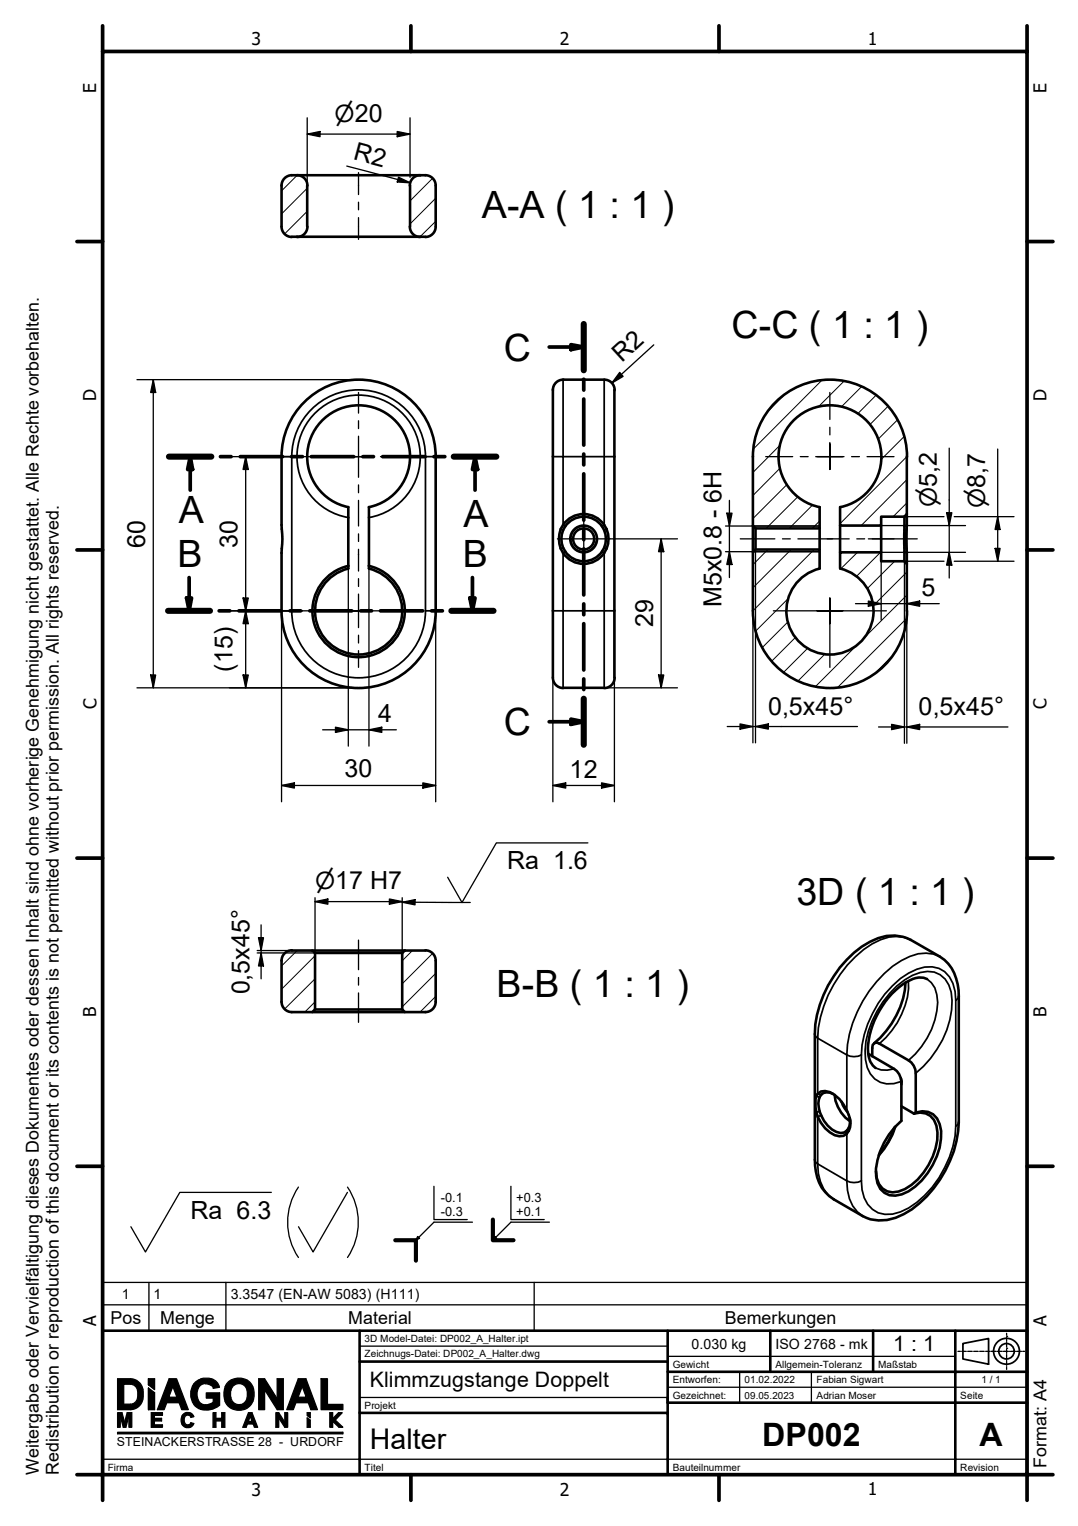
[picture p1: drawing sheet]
<svg xmlns="http://www.w3.org/2000/svg" width="210mm" height="297mm" viewBox="0 0 210 297" stroke-linecap="round" stroke-linejoin="round" font-family="sans-serif">
<!-- layer: Hatch (ISO) -->
<g fill="none" stroke="#000" stroke-width=".19">
<path d="M57.9 34.1l-3.1 3.1M59.8 36.6l-5 5M84.2 34.7l-4.4 4.4M84.8 38.6l-5 5M59.8 41.1l-4.4 4.4M84.8 43.1l-3 3M152.7 76.9l-3.2 3.2M160.1 74l-13.4 13.4M164.3 74.2l-5 5M167.8 75.3l-4 3.9M170.6 76.9l-3.6 3.6M172.9 79.1l-3.5 3.6"/>
<path d="M151.8 86.7l-5.2 5.3M151.9 91.1l-5.3 5.4M153.2 94.3l-6.6 6.7M155.4 96.7l-6.2 6.2M158.2 98.3l-4.5 4.6M174.8 81.7l-3.9 3.8M176 85l-4.5 4.5M176.6 97.9l-2.7 2.7M176.6 88.9l-13 13M176.6 93.4l-8.9 8.9M149.5 107l-2.9 2.9M153.5 116.5l-6.3 6.3"/>
<path d="M154.1 107l-7.5 7.4M158.5 107l-11.9 11.9M159.6 110.4l-.4 .4M159.6 101.4l-1.4 1.5M167 107.5l-3.3 3.2M171.4 107.5l-4.6 4.7M174.2 109.2l-5.3 5.4M176.6 115.9l-8.4 8.3M176.6 111.4l-6.6 6.6M153.4 121.1l-5 5M154.9 124.1l-4.6 4.6M157.3 126.2l-4.7 4.6"/>
<path d="M160.7 127.3l-5.3 5.2M166.9 125.5l-8.1 8.1M173.7 127.7l-3.2 3.2M176.4 120.5l-13.3 13.3M57.9 185l-3.1 3M61.3 195l-1.9 2M61.3 190.5l-5.9 5.9M61.3 186l-6.5 6.6M80.3 185l-2 2M84.2 185.6l-5.9 5.9M84.8 194l-3 3M84.8 189.5l-6.5 6.5"/>
</g>
<!-- layer: Visible (ISO) -->
<g fill="none" stroke="#000" stroke-width=".51">
<path d="M56.8 34.1h26M56.8 34.1a2.01 2.01 0 0 0-2 2v8a2.01 2.01 0 0 0 2 2M57.8 34.1a2.01 2.01 0 0 1 2.1 2M59.8 36.1v8M79.8 36.1v8M81.8 34.1a2.01 2.01 0 0 0-2 2M82.8 34.1a2.01 2.01 0 0 1 2 2v8a2.01 2.01 0 0 1-2 2M56.8 46.1h26M59.9 44.1a2.01 2.01 0 0 1-2.1 2M79.8 44.1a2.01 2.01 0 0 0 2 2M59.2 78.3a15 15 0 0 1 16.4-3.3 15 15 0 0 1 9.2 13.9v30a15 15 0 0 1-15 15 15 15 0 0 1-15-15v-11.3l.2-2.7-.2-2.7v-13.3a15 15 0 0 1 4.4-10.6zM109.6 73.9h8.1a1.94 1.94 0 0 1 1.9 2l.1 56a2.01 2.01 0 0 1-2 2"/>
<path d="M109.7 73.9a2.01 2.01 0 0 0-2 2v56a2.01 2.01 0 0 0 2 2M163.6 98.7v3.6h8v-1.7h4.5M176.6 88.9v11.2l-.5 .5M176.6 88.9a15 15 0 0 0-15-15 15 15 0 0 0-15 15v13.4l.5 .6h12.5v-4.2a10 10 0 0 1-6.3-15.4 10 10 0 0 1 16.7 0 10 10 0 0 1-6.4 15.4M67.8 110.6v-11.9a10 10 0 0 1-6.3-15.4 10 10 0 0 1 16.6 0 10 10 0 0 1-6.3 15.4v11.9M67.8 110.2a9 9 0 0 0-5.4 13.8 9 9 0 0 0 14.9 0 9 9 0 0 0-5.5-13.8M67.8 110.7a8.5 8.5 0 0 0-5 13 8.5 8.5 0 0 0 14 0 8.5 8.5 0 0 0-5-13M110.1 107.4a4.3 4.3 0 0 0 7.1 0M110.1 102.5a4.3 4.3 0 0 1 7.1 0M110.1 102.4a4.3 4.3 0 0 0 0 4.9M117.2 102.4a4.3 4.3 0 0 1 0 4.9M146.6 102.3v5.2"/>
<path d="M147.1 102.9v4.1M159.6 110.6v-3.6h-12.5l-.5 .5v11.4a15 15 0 0 0 15 15 15 15 0 0 0 15-15M159.6 102.9v4.1M159.6 110.7a8.5 8.5 0 0 0-5 13 8.5 8.5 0 0 0 14 0 8.5 8.5 0 0 0-5-13M163.6 110.6v-3.1h8v1.7h4.5l.5 .6v9.1M163.6 102.3v5.2M171.6 102.3v5.2M176.1 100.6v8.6M176.6 100.1l-.2 4.8 .2 4.9M109.6 133.9h8M54.8 187v8a2.01 2.01 0 0 0 2 2M56.8 185h4l.5 .5"/>
<path d="M56.8 185a2.01 2.01 0 0 0-2 2M60.8 185h22M60.8 197h18M61.3 185.5v11l-.5 .5h-4M61.3 185.5h17M61.3 196.5h17M78.8 185l-.5 .5v11l.5 .5h4M82.8 185a2.01 2.01 0 0 1 2 2M84.8 187v8a2.01 2.01 0 0 1-2 2M164.9 186.8a14.9 14.9 0 0 1 7.7-4.6 7.4 7.4 0 0 1 4.7 .8l5.7 3.2a8.6 8.6 0 0 1 3.7 7.7v24.5a22.1 22.1 0 0 1-10.7 17.9 8.2 8.2 0 0 1-8 .4l-5.7-3.2a8.4 8.4 0 0 1-3.6-7.8v-24.4a22.1 22.1 0 0 1 6.2-14.5zM176.3 191.2a17 17 0 0 1-6.1 11.9M180.5 190.6a4.2 4.2 0 0 0-4 .6 16.6 16.6 0 0 0-7.5 13.7 4.3 4.3 0 0 0 1.5 3"/>
<path d="M159.2 212.9a2.42 2.42 0 0 1 3.3 .2 8.5 8.5 0 0 1 3.1 5.6 2.16 2.16 0 0 1-3.1 2.3 6.7 6.7 0 0 1-3.5-7.6zM162.2 212.9a1.72 1.72 0 0 0-2.8 1.2 6.4 6.4 0 0 0 3.5 6.2 1.79 1.79 0 0 0 2.6-1.6l-.1-1.1M162.5 213.1a7 7 0 0 0 3 5.2M163.9 214.4l.2 .8 .9 1.2M169.1 205.1l5 3a3.1 3.1 0 0 1 1.4 2.4v7.7a14.6 14.6 0 0 0-4.9 9.3 5 5 0 0 0 1.6 4.7 4.4 4.4 0 0 0 4.7-.3 14 14 0 0 0 6.4-11.7 3.7 3.7 0 0 0-3.7-3.9l-1.3 .3M169.8 205.6l.1-2.2 .4-.3 .4-.2 6.2 3.5a2.95 2.95 0 0 1 1.4 2.5v7.7M174.2 219.5a14.6 14.6 0 0 1-3 5.2M174.3 219.3a15.4 15.4 0 0 1-3.2 5.6M175.4 209.9l.1 1.2M175.5 215.3l2.5 1.5M178 216.8a3.2 3.2 0 0 1 4.3 2.3 12 12 0 0 1-3.6 10.5 7.4 7.4 0 0 1-4.9 2.5 3.2 3.2 0 0 1-3.1-2.8l-.1-1.3M178.3 216.6l-.3 .2"/>
<circle cx="113.6" cy="104.9" r="4.9"/>
<circle cx="113.6" cy="104.9" r="2.05"/>
<circle cx="113.6" cy="104.9" r="2.6"/>
</g>
<!-- layer: Visible Narrow (ISO) -->
<g fill="none" stroke="#000" stroke-width=".34">
<path d="M109.6 73.9v15h8v-15M54.8 88.9h2v30h-2M56.8 88.9a13 13 0 0 1 13-13 13 13 0 0 1 13 13M84.8 88.9h-2v30M107.7 88.9h1.9v13.3l.5 .2M119.6 88.9h-2v13.3l-.4 .2M56.8 118.9a13 13 0 0 0 13 13 13 13 0 0 0 13-13M67.8 100.7a12 12 0 0 1-8-18.4 12 12 0 0 1 20.1 0 12 12 0 0 1-8.1 18.4M82.8 118.9h2M107.7 118.9h9.9v15M109.2 103l.4 .2M109.6 106.6l-.4 .2"/>
<path d="M110.1 107.3l-.5 .3v26.3M114.1 102.4a2.52 2.52 0 0 0-2.9 2.1 2.52 2.52 0 0 0 2 2.9 2.52 2.52 0 0 0 2.9-2.1M117.2 107.3l.4 .3v11.3h2M117.6 106.6l.5 .2M118.1 103l-.5 .2M146.6 102.4h13M146.6 107.4h13M176.9 191a14.9 14.9 0 0 1-4.4 11l-1.3 1.1M177.3 183a6.8 6.8 0 0 0-5.8-.1 21.8 21.8 0 0 0-11.1 13l-.6 2.1-.5 2.1-.1 2M180.5 190.6a5 5 0 0 1 2.1 4.5 15.7 15.7 0 0 1-5.7 11.3M183 186.2a6.8 6.8 0 0 0-5.8 0 20.7 20.7 0 0 0-10.3 10.8 20.2 20.2 0 0 0-2 8.3M186.1 194.7a6.9 6.9 0 0 0-2.2-5.6 5.5 5.5 0 0 0-5.4-.4 18.4 18.4 0 0 0-9.5 10.6l-.7 2.1-.4 2-.2 1.9"/>
<path d="M186.1 194.7v24.5M186.7 193.9l-.2 .4-.4 .4M158.7 201.3l.1 .4 .4 .4M159 213.4l.6 .2M159.2 202.1v10.8l.7 .2M159.2 202.1l5.7 3.2M159.6 216.4l-.6 .1M159.9 217.1l-.7 .3v9.2M164.9 205.3a3.1 3.1 0 0 0 2.8 0M164.9 205.3v10.9M165.2 219.6l.1 .5M167.7 205.3v24.6"/>
<path d="M170.5 207.9l1.1 .4h1.2l1.3-.2M178.3 208.9a18.6 18.6 0 0 0 7.1-14.1 5.5 5.5 0 0 0-3.5-5.6 7.5 7.5 0 0 0-5.8 1.5 19 19 0 0 0-7.7 13.8 6.6 6.6 0 0 0 1.9 5.5 5 5 0 0 0 5.2 .5M186.7 218.4l-.2 .4-.4 .4a20.4 20.4 0 0 1-9.2 15.9 6.9 6.9 0 0 1-5.9 1 5.5 5.5 0 0 1-3.1-4.5l-.2-1.7M158.7 225.7l.1 .5 .4 .4M159.2 226.6a8.8 8.8 0 0 0 2 6l1.1 .9M159.2 226.6l5.7 3.3M164.9 229.9a3.1 3.1 0 0 0 2.8 0M164.9 229.9a7.8 7.8 0 0 0 3.1 6.8M164.9 220v9.9"/>
</g>
<!-- layer: Hatch (ISO) -->
<g fill="#000">
<path d="M81.3 240.7l.2 .2-.5 .5zM81.5 240.9l.2 .1-.7 .4zM96.4 240.7l.1 .2-.5 .5zM96.5 240.9l.2 .1-.7 .4z"/>
<path d="M24.1 269.4v3.9h1.3a1.6 1.6 0 0 0 1.4-2.1 1.49 1.49 0 0 0-1.4-1.8zM22.9 268.4v6h2.5a2.83 2.83 0 0 0 2.5-3.6 2.59 2.59 0 0 0-2.5-2.4z" fill-rule="evenodd"/>
<path d="M22.9 275h.8l.6 1.9 .5-1.9h.9v2.8h-.6v-2.2l-.6 2.2h-.5l-.6-2.2v2.2h-.5z" fill-rule="evenodd"/>
<path d="M28.9 270.2l1.2 .9v3.3h-1.2z" fill-rule="evenodd"/>
<path d="M28.9 268.4h1.2v2.1l-1.2-.9z" fill-rule="evenodd"/>
<path d="M29.5 275h2.1v.5h-1.5v.6h1.4v.5h-1.4v.8h1.5v.4h-2.1z" fill-rule="evenodd"/>
<path d="M33.7 269.9l-.8 2.1h1.6zM32.9 268.4l-2.3 6h1.4l.5-1.4h2.4l.5 1.4h1.3l-2.3-6z" fill-rule="evenodd"/>
<path d="M35.5 275.4a1.28 1.28 0 0 1 2.1 .1l.1 .2-.5 .2a.71 .71 0 0 0-.9-.4 .71 .71 0 0 0-.5 .8 .77 .77 0 0 0 .3 .9 .77 .77 0 0 0 .9 0l.2-.3 .5 .2a1.26 1.26 0 0 1-1.1 .8 1.26 1.26 0 0 1-1.2-.7 2 2 0 0 1 .1-1.8z" fill-rule="evenodd"/>
<path d="M38 269.1a3.2 3.2 0 0 1 4.4 .2l.3 .7-1.2 .2a1.69 1.69 0 0 0-2-.8 1.69 1.69 0 0 0-1.1 1.8 1.93 1.93 0 0 0 1.4 2.2h.8l.9-.5v-.8h-1.3v-1h2.6v2.4a3.5 3.5 0 0 1-5.2-.3 3.5 3.5 0 0 1 .4-4.1z" fill-rule="evenodd"/>
<path d="M41.5 275h.5v1.1h1.2v-1.1h.6v2.8h-.6v-1.2h-1.2v1.2h-.5z" fill-rule="evenodd"/>
<path d="M45.5 269.7a2.63 2.63 0 0 0 .1 3.5 1.67 1.67 0 0 0 1.8 0 1.67 1.67 0 0 0 .8-1.7 1.75 1.75 0 0 0-2.1-2.1zM44.7 268.8a3.5 3.5 0 0 0 .3 5.3 3 3 0 0 0 3.4-.2 3 3 0 0 0 1-3.2 2.95 2.95 0 0 0-4.7-1.9z" fill-rule="evenodd"/>
<path d="M48.7 275.7l-.4 1h.8zM48.4 275l-1.1 2.8h.6l.3-.6h1.1l.2 .6h.7l-1.1-2.8z" fill-rule="evenodd"/>
<path d="M50.4 268.4h1.1l2.5 3.9v-3.9h1.2v6h-1.2l-2.5-3.9v3.9h-1.1z" fill-rule="evenodd"/>
<path d="M53.7 275h.6l1.2 1.8v-1.8h.5v2.8h-.5l-1.2-1.8v1.8h-.6z" fill-rule="evenodd"/>
<path d="M58.8 269.9l-.8 2.1h1.6zM58.1 268.4l-2.3 6h1.3l.5-1.4h2.4l.5 1.4h1.3l-2.2-6z" fill-rule="evenodd"/>
<path d="M59.8 276l.6 .4v1.4h-.6z" fill-rule="evenodd"/>
<path d="M59.8 275h.6v1l-.6-.5z" fill-rule="evenodd"/>
<path d="M62.5 268.4h1.3v5h3v1h-4.3z" fill-rule="evenodd"/>
<path d="M64.2 275h.6v1.2l1.1-1.2h.7l-1.3 1.4 1.5 1.4h-.8l-1.1-1-.1 .1v.9h-.6z" fill-rule="evenodd"/>
</g>
<path d="M22.9 278.9h43.9" fill="none" stroke="#000" stroke-width=".3"/>
<!-- layer: Section Line (ISO) -->
<g fill="none" stroke="#000" stroke-width=".72">
<path d="M106.9 67.5h6.8M111.2 67.1l2.5 .4-2.5 .6zM113.7 63.1v9M113.7 73.8v2.1M113.7 77.7v8.9M32.9 88.9h8.2M37 88.9l.5 2.5h-1zM37 88.9v6.5M42.9 88.9h2.1M46.8 88.9h8.2M56.8 88.9h2.1M60.6 88.9h8.3"/>
<path d="M70.7 88.9h2M74.5 88.9h8.3M84.5 88.9h2.1M88.3 88.9h8.3M92.5 88.9l.5 2.5h-1zM92.5 88.9v6.5M113.7 88.4v2.1M113.7 92.2v9M32.7 118.9h8.2M36.3 116.4h1l-.5 2.5zM36.8 112.4v6.5M42.7 118.9h2"/>
<path d="M46.5 118.9h8.2M56.5 118.9h2M60.3 118.9h8.2M70.2 118.9h2.1M74.1 118.9h8.2M84 118.9h2.1M87.9 118.9h8.2M91.5 116.4h1l-.5 2.5zM92 112.4v6.5M113.7 103v2.1M113.7 106.8v9M113.7 117.5v2.2"/>
<path d="M111.2 140l2.5 .5-2.5 .5zM113.7 121.4v9M113.7 132.2v2M113.7 136v9M106.9 140.5h6.8"/>
</g>
<path d="M113.7 63.1v9M32.9 88.9h8.2M88.3 88.9h8.3M32.7 118.9h8.2M87.9 118.9h8.2M113.7 136v9" fill="none" stroke="#000" stroke-width="1.2"/>
<path d="M111.2 67.1l2.5 .4-2.5 .6zM37 88.9l.5 2.5h-1zM92.5 88.9l.5 2.5h-1zM36.3 116.4h1l-.5 2.5zM91.5 116.4h1l-.5 2.5zM111.2 140l2.5 .5-2.5 .5z" fill="#000"/>
<!-- layer: Symbol (ISO) -->
<g fill="none" stroke="#000" stroke-width=".25">
<path d="M141.5 99.9h1l-.5 2.5zM142 97.4v15M141.3 107.4h5.3M141.3 102.4h5.3M142 107.4l.5 2.5h-1zM78.3 175.6l2.5-.5v1zM78.3 175.6l13.3 .1M114.5 164.1h-17.9l-6.6 11.6-2.8-4.9M52.8 232.1h-17.8l-6.7 11.6-2.8-4.9M58.1 231.1a12.2 12.2 0 0 0 0 13.7M67.6 232.1l-6.6 11.6-2.9-4.9M67.7 231.1a12.2 12.2 0 0 1 0 13.7"/>
<path d="M20 254h180v-4.4h-180v9.4h180v-5M29 249.6v9.4M44 249.6v9.4M104 249.6v9.4"/>
</g>
<!-- layer: Border (ISO) -->
<g fill="none" stroke="#000" stroke-width=".72">
<path d="M20 10h180v277h-180zM20 5v5M80 5v5M140 5v5M200 5v5M15 47h5M200 47h5M15 107h5M200 107h5M15 167h5M200 167h5M15 227h5"/>
<path d="M200 227h5M15 287h5v5M80 287v5M140 287v5M205 287h-5v5"/>
</g>
<!-- layer: Title (ISO) -->
<g fill="none" stroke="#000" stroke-width=".25">
<path d="M196 259.5v.4M28.9 270.2l1.2 .9M59.8 276l.6 .4M70 262h60M70 272h60M130 264h56M130 270h70M144 267v6M158 267v6M186.5 263h.4M187.1 263h.1M187.3 263h.7"/>
<path d="M188.3 263h.1M188.5 263h.7M189.4 263h.1M189.7 263h.7M190.6 263h.1M190.8 263h.8M191.8 263h.1M192 263h.8M193 263h.1M193.2 263h.8M194.2 263h.1M194.4 263h.8"/>
<path d="M195.4 263h.1M195.6 263h.7M196 260.1h.1M196 262.5h.1M196 260.3v.8M196 261.3h.1M196 261.5v.7M196 262.7v.7M196 263.6h.1M196 263.8v.8M196 264.8h.1M196 265v.8"/>
<path d="M196 265.9v.1M196 266.2v.4M196.5 263h.1M196.8 263h.7M197.7 263h.1M198 263h.7M198.9 263h.1M199.1 263h.4M20 284h180"/>
</g>
<!-- layer: Sketch Geometry (ISO) -->
<g fill="none" stroke="#000" stroke-width=".25">
<path d="M84.5 230.9v6.5h6.5M92 237.9h-7.5l-3.5 3.5M99.5 230.9v6.5h6.5M107 237.9h-7.5l-3.5 3.5M81.3 240.7l.4 .3-.7 .4zM96.4 240.7l.3 .3-.7 .4zM22.9 278.8h43.9v.3h-43.9zM22.9 275h.8l.6 1.9 .5-1.9h.9v2.8h-.6v-2.2l-.6 2.2h-.5l-.6-2.2v2.2h-.5zM25.4 269.4a1.74 1.74 0 0 1 1.4 2.3v.4M25.4 268.4a2.48 2.48 0 0 1 2.4 2M25.4 269.4h-1.3v3.9h1.3M25.4 268.4h-2.5v6h2.5"/>
<path d="M26.8 272.1a1.42 1.42 0 0 1-1.4 1.2M27.8 270.4a3.2 3.2 0 0 1-1.8 3.9l-.6 .1M28.9 268.4v1.2v-1.2M28.9 270.2v4.2v-4.2M28.9 268.4h1.2v2.1l-1.2-.9M29.5 275h2.1v.5h-1.5v.6h1.4v.5h-1.4v.8h1.5v.4h-2.1zM30.1 271.1v3.3h-1.2M32.9 268.4h1.5l2.3 6h-1.3l-.5-1.4h-2.4l-.5 1.4h-1.4zM33.7 269.9l.8 2.1h-1.6zM35.5 277.3l.6 .5h1M36.8 275.5l.4 .4M36.8 275.5a.8 .8 0 0 0-.8 .3 .8 .8 0 0 0-.1 .9 .66 .66 0 0 0 .5 .6 .66 .66 0 0 0 .8-.4"/>
<path d="M37.1 275.1a1.4 1.4 0 0 0-1.5 .3 1.4 1.4 0 0 0-.3 1.6l.2 .3M37.1 275.1l.6 .7-.5 .1M37.2 276.9l.5 .2-.6 .7M37.8 269.3a3.1 3.1 0 0 0-.5 3.3 3.1 3.1 0 0 0 2.9 1.9 4 4 0 0 0 2.5-1l.1-2.4h-2.6v1h1.3v.8M38.6 272.6a1.9 1.9 0 0 0 2.9 .3M39.1 268.5l-.8 .3-.5 .5M39.1 268.4a2.74 2.74 0 0 1 3.6 1.6l-1.2 .2M40 269.4l1.1 .3M40 269.3a2 2 0 0 0-1.5 2.8l.2 .5M41.2 269.7l.4 .5M41.5 275h.5v1.1h1.2v-1.1h.6v2.8h-.6v-1.2h-1.2v1.2h-.5zM43.8 272.8l.4 .6 .8 .7"/>
<path d="M43.8 270l-.2 1.4 .2 1.4M44.9 270.6v1.4M45 272a1.56 1.56 0 0 0 1.9 1.4M45 274.1a3.3 3.3 0 0 0 3.1 0M45.1 268.6l-.9 .7-.4 .7M45.2 268.6a3.3 3.3 0 0 1 2.9 0M45.7 269.6l-.5 .4-.2 .6M45.7 269.6a1.66 1.66 0 0 1 1.8 0 1.66 1.66 0 0 1 .7 1.7l-.1 .8M48.1 268.6l.8 .7 .3 .7M48.1 272.1a1.63 1.63 0 0 1-1.3 1.3M48.4 275h.7l1.1 2.8h-.7l-.2-.6h-1.1l-.3 .6h-.6zM48.7 275.7l.4 1h-.8z"/>
<path d="M49.2 272.8l-.6 .9-.5 .4M49.2 270l.3 1.4-.3 1.4M50.4 268.4h1.1l2.5 3.9v-3.9h1.2v6h-1.2l-2.5-3.9v3.9h-1.1zM53.7 275h.6l1.2 1.8v-1.8h.5v2.8h-.5l-1.2-1.8v1.8h-.6zM58.1 268.4h1.5l2.2 6h-1.3l-.5-1.4h-2.4l-.5 1.4h-1.3zM58.8 269.9l.8 2.1h-1.6zM59.8 275h.6v1l-.6-.5zM59.8 276v1.8h.6v-1.4M62.5 268.4h1.3v5h3v1h-4.3zM64.2 275h.6v1.2l1.1-1.2h.7l-1.3 1.4 1.5 1.4h-.8l-1.1-1-.1 .1v.9h-.6z"/>
</g>
<!-- layer: Title (ISO) -->
<path d="M70 259h60v6M130 259h56M150 259v8M170 259v8M70 265h60v10M70 275h60v12M130 267h56v-8h14v28h-180v-28h50v28M200 267h-14v6h-56v-1M200 273h-14v14" fill="none" stroke="#000" stroke-width=".51"/>
<g fill="none" stroke="#000" stroke-width=".34">
<path d="M187.5 261.5l5-1v5l-5-1z"/>
<circle cx="196" cy="263" r="2.52"/>
<circle cx="196" cy="263" r="1.5"/>
</g>
<!-- layer: Center Mark (ISO) -->
<g fill="none" stroke="#000" stroke-width=".25">
<path d="M161.6 76.4v5.2M57.3 88.9h5.3M64.1 88.9h1.5M67.1 88.9h2.7h-2.5M72.3 88.9h-2.5h2.8M74.1 88.9h1.5M77.1 88.9h5.2M113.7 99.8v10.2M149.1 88.9h5.2M155.8 88.9h1.6M158.8 88.9h2.8h-2.5M161.6 86.1v2.8v-2.5"/>
<path d="M161.6 91.4v-2.5v2.5M161.6 83.2v1.5M164.1 88.9h-2.5h2.7M165.8 88.9h1.5M168.8 88.9h5.3M58.8 118.9h11h-2.5M72.3 118.9h-2.5h11M108.5 104.9h10.2M150.6 118.9h11h-2.5M161.6 116.4v2.5v-2.5M164.1 118.9h-2.5h11M161.6 121.4v-2.5v11"/>
</g>
<!-- layer: Centerline (ISO) -->
<g fill="none" stroke="#000" stroke-width=".25">
<path d="M69.8 33.6v4.3M69.8 39.4v1.4M69.8 42.4v4.2M69.8 76.4v4M69.8 81.9v1.5M69.8 84.9v8M69.8 94.4v1.5M69.8 97.4v5M69.8 103.9v1.5M69.8 106.9v4.3M69.8 112.6v1.6M69.8 115.6v6.6"/>
<path d="M144.1 104.9h6.8M152.4 104.9h1.5M155.4 104.9h10M166.8 104.9h1.6M169.1 104.9h9.5M169.8 104.9h4.3M69.8 123.6v1.6M69.8 126.6v3.3M69.8 183v5.8M69.8 190.3v1.5M69.8 193.3v5.7"/>
</g>
<!-- layer: Dimension (ISO) -->
<g fill="none" stroke="#000" stroke-width=".25">
<path d="M59.8 26.1l2.5-.5v1zM59.8 26.1h20M59.8 22.9v13.2M67.5 32.3l12.4 3.3M77.3 25.6l2.5 .5-2.5 .5zM77.6 34.5l2.3 1.1-2.6-.2zM79.8 22.9v11.6M79.8 35.5v.6M26.7 73.9h43.1M29.8 73.9l.5 2.5h-1zM29.8 73.9v60M120.6 72.5l.7 .8-2.2 1.3z"/>
<path d="M127.3 67.1l-8.2 7.5M44.7 88.9h12.6M47.8 88.9l.5 2.5h-1zM47.8 88.9v45M184.3 99.8h1l-.5 2.5zM184.8 87.2v25.3M194.3 87.4v21.8M44.7 118.9h14.1M47.3 116.4h1l-.5 2.5zM47.8 118.9l.5 2.5h-1zM54.8 118.9v37.2M67.8 110.1v8.7"/>
<path d="M67.8 119v26.2M71.8 110.1v8.7M71.8 119v26.2M84.8 118.9v37.2M107.7 118.9v37.2M118.7 104.9h13.2M119.6 118.9v37.2M128.7 104.9l.5 2.5h-1zM128.7 104.9v29M146.6 102.3v2.5M146.6 105v39.6M147.1 107v37.6"/>
<path d="M166.6 117.5h16.3M169.1 117l2.5 .5-2.5 .5zM171.6 119v1.7M171.6 102.3h16.4M176.1 100.6h7.7M176.1 109.2h7.7M176.1 102.4v2.4M176.1 105v39.7M176.6 117.5l2.5-.5v1zM176.6 100.1v4.7M176.6 105v39.7M184.8 107.5l.5 2.5h-1z"/>
<path d="M185.8 100.6h11.6M185.8 109.2h11.6M188 107.5h-16.4v11.3M193.8 106.8h.9l-.4 2.4zM194.3 100.6l.4 2.5h-.9zM26.7 133.9h43.1M29.3 131.4h1l-.5 2.5zM47.3 131.4h1l-.5 2.5zM117.6 133.9h14.3M128.2 131.4h1l-.5 2.5zM54.8 152.9l2.5-.5v1zM54.8 152.9h30"/>
<path d="M62.8 142.1h14.4M65.3 141.5l2.5 .6-2.5 .5zM71.8 142.1l2.5-.6v1.1zM82.3 152.4l2.5 .5-2.5 .5zM107.7 152.9l2.5-.5v1zM107.7 152.9h11.9M117.1 152.4l2.5 .5-2.5 .5zM141.6 141.4h25.4M144.1 140.9l2.5 .5-2.5 .5zM147.1 141.4l2.5-.5v1zM171.1 141.5h25.2M173.6 141l2.5 .5-2.5 .5z"/>
<path d="M176.6 141.5l2.5-.5v1zM61.3 175.5l2.5-.5v1zM61.3 175.5h17M61.3 174.7v10.8h-11.2M75.8 175l2.5 .5-2.5 .5zM78.3 174.7v10.8M50.1 185h10.7M50.3 182.5h1l-.5 2.5zM50.8 185.5l.5 2.5h-1zM50.8 180v10.5"/>
</g>
<g fill="#000">
<path d="M59.8 26.1l2.5-.5v1zM77.6 34.5l2.3 1.1-2.6-.2zM77.3 25.6l2.5 .5-2.5 .5zM29.8 73.9l.5 2.5h-1zM120.6 72.5l.7 .8-2.2 1.3zM47.8 88.9l.5 2.5h-1zM184.3 99.8h1l-.5 2.5zM47.3 116.4h1l-.5 2.5zM128.7 104.9l.5 2.5h-1zM169.1 117l2.5 .5-2.5 .5zM176.6 117.5l2.5-.5v1zM184.8 107.5l.5 2.5h-1z"/>
<path d="M193.8 106.8h.9l-.4 2.4zM194.3 100.6l.4 2.5h-.9zM29.3 131.4h1l-.5 2.5zM47.3 131.4h1l-.5 2.5zM47.8 118.9l.5 2.5h-1zM128.2 131.4h1l-.5 2.5zM54.8 152.9l2.5-.5v1zM65.3 141.5l2.5 .6-2.5 .5zM71.8 142.1l2.5-.6v1.1zM82.3 152.4l2.5 .5-2.5 .5zM107.7 152.9l2.5-.5v1zM117.1 152.4l2.5 .5-2.5 .5z"/>
<path d="M144.1 140.9l2.5 .5-2.5 .5zM147.1 141.4l2.5-.5v1zM173.6 141l2.5 .5-2.5 .5zM176.6 141.5l2.5-.5v1zM61.3 175.5l2.5-.5v1zM75.8 175l2.5 .5-2.5 .5zM50.3 182.5h1l-.5 2.5zM50.8 185.5l.5 2.5h-1z"/>
</g>
<!-- layer: Symbol (ISO) -->
<path d="M141.5 99.9h1l-.5 2.5zM142 107.4l.5 2.5h-1zM78.3 175.6l2.5-.5v1z" fill="#000"/>
<!-- layer: Sketch Geometry (ISO) -->
<path d="M96 237.4v4h4M77 241.4h4v4" fill="none" stroke="#000" stroke-width=".8"/>
<g font-size="7.3">
<text x="93.8" y="42.4">A-A ( 1 : 1 )</text>
<text x="142.5" y="65.9">C-C ( 1 : 1 )</text>
<text x="98.1" y="70.3">C</text>
<text x="34.8" y="101.9">A</text>
<text x="90.3" y="102.5">A</text>
<text x="34.5" y="110.3">B</text>
<text x="90.1" y="110.4">B</text>
<text x="98.1" y="143.2">C</text>
<text x="155.1" y="176.1">3D ( 1 : 1 )</text>
<text x="96.7" y="194.1">B-B ( 1 : 1 )</text>
</g>
<g font-size="6.3">
<text x="148.4" y="281.5">DP002</text>
<text x="190.7" y="281.5">A</text>
</g>
<text font-size="5.5" x="72" y="282.1">Halter</text>
<g font-size="4.9">
<text x="68.7" y="31" transform="rotate(15 68.7 31)">R2</text>
<text x="121.1" y="70.7" transform="rotate(-42 121.1 70.7)">R2</text>
<text x="28.2" y="106.6" transform="rotate(-90 28.2 106.6)">60</text>
<text x="46.2" y="106.6" transform="rotate(-90 46.2 106.6)">30</text>
<text x="140.5" y="118.2" transform="rotate(-90 140.5 118.2)">M5x0.8 - 6H</text>
<text x="179.4" y="115.9">5</text>
<text x="127.2" y="122.1" transform="rotate(-90 127.2 122.1)">29</text>
<text x="45.3" y="130.8" transform="rotate(-90 45.3 130.8)">(15)</text>
<text x="73.7" y="140.5">4</text>
<text x="149.6" y="139.2">0,5x45°</text>
<text x="178.9" y="139.3">0,5x45°</text>
<text x="67.1" y="151.3">30</text>
<text x="110.9" y="151.4">12</text>
<text x="98.7" y="169.1">Ra 1.6</text>
<text x="48.6" y="193.6" transform="rotate(-90 48.6 193.6)">0,5x45°</text>
<text x="37.1" y="237.2">Ra 6.3</text>
</g>
<g font-size="4.6">
<text x="65.2" y="23.7">⌀20</text>
<text x="182.4" y="98.7" transform="rotate(-90 182.4 98.7)">⌀5,2</text>
<text x="191.9" y="98.9" transform="rotate(-90 191.9 98.9)">⌀8,7</text>
<text x="61.3" y="173.1">⌀17 H7</text>
</g>
<g font-size="4.1">
<text x="173.9" y="263">1 : 1</text>
<text x="72" y="270">Klimmzugstange Doppelt</text>
</g>
<g font-size="3.5">
<text x="21.5" y="257.8">Pos</text>
<text x="31.2" y="257.8">Menge</text>
<text x="67.8" y="257.8">Material</text>
<text x="141.1" y="257.8">Bemerkungen</text>
<text x="7.5" y="287" transform="rotate(-90 7.5 287)">Weitergabe oder Vervielfältigung dieses Dokumentes oder dessen Inhalt sind ohne vorherige Genehmigung nicht gestattet. Alle Rechte vorbehalten.</text>
<text x="11.5" y="287" transform="rotate(-90 11.5 287)">Redistribution or reproduction of this document or its contents is not permitted without prior permission. All rights reserved.</text>
<text x="203.8" y="285.8" transform="rotate(-90 203.8 285.8)">Format: A4</text>
</g>
<g font-size="3.4">
<text x="49" y="8.8">3</text>
<text x="109" y="8.8">2</text>
<text x="169" y="8.8">1</text>
<text x="18.8" y="18" transform="rotate(-90 18.8 18)">E</text>
<text x="203.8" y="18" transform="rotate(-90 203.8 18)">E</text>
<text x="18.8" y="78" transform="rotate(-90 18.8 78)">D</text>
<text x="203.8" y="78" transform="rotate(-90 203.8 78)">D</text>
<text x="18.8" y="138" transform="rotate(-90 18.8 138)">C</text>
<text x="203.8" y="138" transform="rotate(-90 203.8 138)">C</text>
<text x="18.8" y="198" transform="rotate(-90 18.8 198)">B</text>
<text x="203.8" y="198" transform="rotate(-90 203.8 198)">B</text>
<text x="18.8" y="258" transform="rotate(-90 18.8 258)">A</text>
<text x="203.8" y="258" transform="rotate(-90 203.8 258)">A</text>
<text x="49" y="291.1">3</text>
<text x="109" y="291.1">2</text>
<text x="169" y="291">1</text>
</g>
<g font-size="2.8">
<text x="23.7" y="252.8">1</text>
<text x="29.9" y="252.8">1</text>
<text x="44.9" y="252.8">3.3547 (EN-AW 5083) (H111)</text>
<text x="134.7" y="262.5">0.030 kg</text>
<text x="151" y="262.6">ISO 2768 - mk</text>
</g>
<g font-size="2.5">
<text x="85.8" y="233.9">-0.1</text>
<text x="100.5" y="233.9">+0.3</text>
<text x="85.8" y="236.7">-0.3</text>
<text x="100.5" y="236.7">+0.1</text>
</g>
<text font-size="2.4" x="22.7" y="281.4">STEINACKERSTRASSE 28 - URDORF</text>
<g font-size="1.9">
<text x="71" y="261.2">3D Model-Datei: DP002_A_Halter.ipt</text>
<text x="71" y="264.2">Zeichnugs-Datei: DP002_A_Halter.dwg</text>
<text x="131" y="269.3">Entworfen:</text>
<text x="131" y="266.3">Gewicht</text>
<text x="145" y="269.2">01.02.2022</text>
<text x="151" y="266.2">Allgemein-Toleranz</text>
<text x="159" y="269.3">Fabian Sigwart</text>
<text x="171" y="266.3">Maßstab</text>
<text x="191.1" y="269.3">1 / 1</text>
<text x="71" y="274.2">Projekt</text>
<text x="131" y="272.3">Gezeichnet:</text>
<text x="145" y="272.2">09.05.2023</text>
<text x="159" y="272.2">Adrian Moser</text>
<text x="187" y="272.3">Seite</text>
<text x="21" y="286.2">Firma</text>
<text x="71" y="286.2">Titel</text>
<text x="131" y="286.2">Bauteilnummer</text>
<text x="187" y="286.2">Revision</text>
</g>
</svg>
